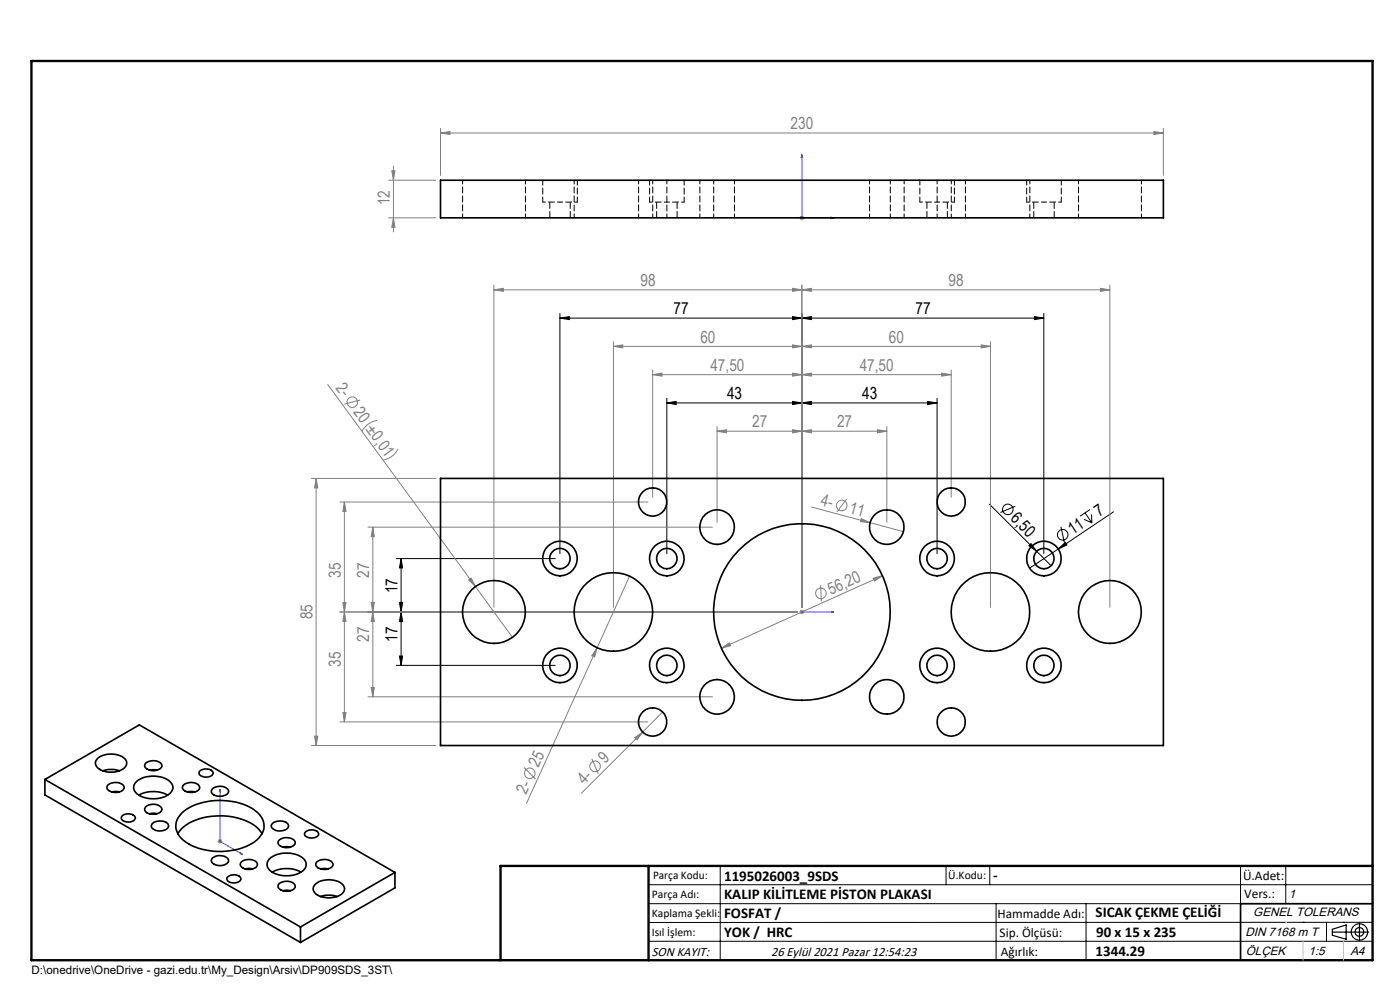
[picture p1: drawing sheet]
<svg xmlns="http://www.w3.org/2000/svg" width="297mm" height="210mm" viewBox="0 0 297 210" stroke-linecap="round" stroke-linejoin="round" font-family="sans-serif">
<g fill="none" stroke="#808080" stroke-width=".21">
<path d="M82.4 38.2h10.1M83.1 36.2h.7l-.3 2zM83.5 35.2v14M93.5 28.2l2-.3v.6zM93.5 27.2v10M93.5 28.2h153.3M244.8 27.9l2 .3-2 .3zM246.8 27.2v10M82.4 46.2h10.1M83.5 46.2l.3 2h-.7zM169.6 46.2h1M169.8 45.9l.7 .7"/>
<path d="M170.1 45.7v1M170.5 45.9l-.7 .7M104.8 61.5l2-.3v.6zM104.8 60.5v68.3M104.8 61.5h130.6M130.1 73.5l2-.3v.6zM130.1 72.5v56.3M130.1 73.5h80M138.5 79.5l1.9-.3v.6zM138.5 78.5v27M138.5 79.5h63.3M168.1 73.2l2 .3-2 .3z"/>
<path d="M168.1 61.2l2 .3-2 .3zM168.1 79.2l2 .3-2 .3zM170.1 73.5l2-.3v.6zM170.1 61.5l2-.3v.6zM170.1 79.5l2-.3v.6zM170.1 60.5v68.3M199.8 79.2l2 .3-2 .3zM201.8 78.5v27M208.1 73.2l2 .3-2 .3zM210.1 72.5v56.3M233.5 61.2l1.9 .3-1.9 .3zM235.4 60.5v68.3"/>
<path d="M69.5 81.6l39.2 53.6M76.4 84.9l-3.3 .8M80 89.2a4.4 4.4 0 0 0-3.2 2.3M84.5 95.2a4.6 4.6 0 0 1-3.3 2.4M152.1 91.5l2-.4v.7zM152.1 90.5v20.3M152.1 91.5h36M168.1 91.1l2 .4-2 .3zM170.1 91.5l2-.4v.7zM186.1 91.1l2 .4-2 .3zM188.1 90.5v20.3M66.1 101.5h26.4"/>
<path d="M67.1 101.5v56.6M67.1 101.5l.3 2h-.7zM72.1 106.5h65.3M73.1 106.5l.3 2h-.7zM73.1 106.5v46.6M78.1 111.8h73M79.1 111.8v36M79.1 111.8l.3 2h-.7zM172.2 107.6l12.4 3.3M179.6 105.9l-2 2.7M182.7 110l1.9 .9-2-.2zM184.6 110.9l7.1 1.9"/>
<path d="M72.1 129.8h97M72.7 127.8h.7l-.3 2zM73.1 129.8l.3 2h-.7zM78.7 127.8h.7l-.3 2zM79.1 129.8l.3 2h-.7zM99.4 123l.5-.4 1 1.8zM126.7 137.4l-.5 2-.6-.3zM126.7 137.4l-15 33M133.6 122.2l-6.9 15.2M153 137.5l1.7-1.1 .3 .6zM169.6 129.8h1M169.8 129.5l.7 .7"/>
<path d="M170.1 129.3v1M170.5 129.5l-.7 .7M174.1 124.1l.1 3.5M185.2 122.7l2-.6-1.7 1.2zM187.2 122.1l-34.2 15.4M66.1 158.1h26.4M66.7 156.2h.7l-.3 1.9zM72.1 153.1h65.3M72.7 151.2h.7l-.3 1.9zM78.1 147.8h73M78.7 145.8h.7l-.3 2zM134.7 156.4l1.6-1.1-1.2 1.6z"/>
<path d="M136.3 155.3l-13 13M140.6 151l-4.3 4.3M46.1 178.5h1.1M46.3 178.1l.7 .7M46.7 178v1M47 178.1l-.7 .7M111.2 162.8l2.4 2.5M125.6 161l1.3 3.1"/>
<circle cx="74.7" cy="85.3" r="1.12"/>
<circle cx="178.6" cy="107.2" r="1.12"/>
<circle cx="174.2" cy="125.9" r="1.12"/>
<circle cx="112.4" cy="164" r="1.12"/>
<circle cx="126.2" cy="162.5" r="1.12"/>
</g>
<g fill="none" stroke="#000" stroke-width=".21">
<path d="M118.8 67.5l2-.3v.6zM118.8 66.5v51M118.8 67.5h102.6M168.1 67.2l2 .3-2 .3zM170.1 67.5l2-.3v.6zM170.1 66.5v62.3M219.5 67.2l1.9 .3-1.9 .3zM221.4 66.5v51M141.5 85.5l1.9-.3v.6zM141.5 84.5v33M141.5 85.5h57.3M168.1 85.2l2 .3-2 .3z"/>
<path d="M170.1 85.5l2-.3v.6zM196.8 85.2l2 .3-2 .3zM198.8 84.5v33M84.1 118.5h33.7M85.1 118.5l.3 2h-.7zM85.1 118.5v22.6M209.9 107l13.1 13M215.4 107.4l-3.2 1.3M218.7 115.3l1.2 1.6-1.6-1.1zM224.5 116.4l1.5-1.3 .3 .5zM224.5 116.4l-6.1 4.1M225.1 111.8l.7 3.3"/>
<path d="M230 110.2l1.6 .7M230.2 108.8l1.4 2.1M231.2 108.1l-2.1 1.4M231.6 109.1v1.8M236.2 108.6l-11.7 7.8M84.1 129.8h45M84.7 127.8h.7l-.3 2zM84.7 139.2h.7l-.3 1.9zM85.1 129.8l.3 2h-.7zM84.1 141.1h33.7M137.6 187.7h153.6M137.6 191.7h153.6"/>
<path d="M137.6 199.7h153.6M152.8 183.7v20M200.7 183.7v4M210 183.7v4M211.3 191.7v12M230.4 191.7v12M263.2 183.7v20M272.8 183.7v8M276.4 195.6h.1M281.4 195.6v4.1M285 195.6h.1M291.2 195.6l-153.6 .1"/>
<circle cx="213.8" cy="108.1" r="1.13"/>
<circle cx="225.5" cy="113.5" r="1.12"/>
</g>
<g fill="none" stroke="#000" stroke-width=".25">
<path d="M282.6 197.7h7.8M282.6 197.1l3-.9v3l-3-.8zM288.4 195.8v3.8M106.2 203.7h185"/>
<circle cx="288.4" cy="197.7" r="1.74"/>
<circle cx="288.4" cy="197.7" r=".93"/>
</g>
<path d="M170.1 32.7l.2 .7h-.3zM170.1 32.7v13.5h6.8M176.2 46.1l.7 .1-.7 .2zM170 129.8h.3zM170.1 129.8h.1M170.1 129.8h6.8M176.9 129.8h-.7h.7M46.7 167.4v11.1l4.7 2.7M46.7 167.4l.1 .6-.3-.1zM51 180.8l.4 .4-.4-.1z" fill="none" stroke="#00f" stroke-width=".21"/>
<path d="M291.2 191.7h-28v12" fill="none" stroke="#000" stroke-width=".35"/>
<path d="M6.7 12.9h284.5v190.8h-284.5zM137.6 183.7v20M291.2 183.7h-185v20" fill="none" stroke="#000" stroke-width=".5"/>
<path d="M276.4 199.7v4M285 199.7v4" fill="none" stroke="#c0c0c0" stroke-width=".21"/>
<path d="M272.8 195.6h.1" fill="none" stroke="#c0c0c0" stroke-width=".25"/>
<g fill="#00f">
<path d="M176.2 129.8h.7zM170 129.8h.3z"/>
<path d="M51 180.8l.4 .4-.4-.1zM46.7 167.4l.1 .6-.3-.1z"/>
<path d="M176.2 46.1l.7 .1-.7 .2zM170.1 32.7l.2 .7h-.3z"/>
</g>
<g fill="#000">
<path d="M218.7 115.3l1.2 1.6-1.6-1.1zM224.5 116.4l1.5-1.3 .3 .5z"/>
<path d="M168.1 85.2l2 .3-2 .3zM141.5 85.5l1.9-.3v.6zM168.1 67.2l2 .3-2 .3zM118.8 67.5l2-.3v.6z"/>
<path d="M170.1 85.5l2-.3v.6zM196.8 85.2l2 .3-2 .3zM170.1 67.5l2-.3v.6zM219.5 67.2l1.9 .3-1.9 .3z"/>
<path d="M84.7 127.8h.7l-.3 2zM85.1 118.5l.3 2h-.7z"/>
<path d="M85.1 129.8l.3 2h-.7zM84.7 139.2h.7l-.3 1.9z"/>
</g>
<g fill="#808080">
<path d="M99.4 123l.5-.4 1 1.8z"/>
<path d="M182.7 110l1.9 .9-2-.2z"/>
<path d="M134.7 156.4l1.6-1.1-1.2 1.6z"/>
<path d="M126.7 137.4l-.5 2-.6-.3z"/>
<path d="M168.1 73.2l2 .3-2 .3zM130.1 73.5l2-.3v.6zM168.1 91.1l2 .4-2 .3zM152.1 91.5l2-.4v.7zM168.1 61.2l2 .3-2 .3zM104.8 61.5l2-.3v.6zM168.1 79.2l2 .3-2 .3zM138.5 79.5l1.9-.3v.6z"/>
<path d="M170.1 91.5l2-.4v.7zM186.1 91.1l2 .4-2 .3zM170.1 73.5l2-.3v.6zM208.1 73.2l2 .3-2 .3zM170.1 61.5l2-.3v.6zM233.5 61.2l1.9 .3-1.9 .3zM170.1 79.5l2-.3v.6zM199.8 79.2l2 .3-2 .3zM93.5 28.2l2-.3v.6zM244.8 27.9l2 .3-2 .3z"/>
<path d="M153 137.5l2-.5-.3-.6zM185.2 122.7l.3 .6 1.7-1.2z"/>
<path d="M78.7 127.8h.7l-.3 2zM79.1 111.8l.3 2h-.7zM72.7 127.8h.7l-.3 2zM73.1 106.5l.3 2h-.7z"/>
<path d="M67.1 101.5l.3 2h-.7zM66.7 156.2h.7l-.3 1.9zM79.1 129.8l.3 2h-.7zM78.7 145.8h.7l-.3 2zM73.1 129.8l.3 2h-.7zM72.7 151.2h.7l-.3 1.9zM83.1 36.2h.7l-.3 2zM83.5 46.2l.3 2h-.7z"/>
</g>
<g fill="none" stroke="#000" stroke-width=".35">
<path d="M93.5 38.2h153.3v8h-153.3zM93.5 101.5h153.3v56.6h-153.3zM9.5 165.3l54.2 31.3M9.5 165.3l20.1-11.5 54.2 31.3M9.5 165.3v3.3l54.2 31.3M20.8 160.8a4.8 4.8 0 0 1 5.7 .2 1.39 1.39 0 0 1-.6 2.2 4.7 4.7 0 0 1-5.3-.5l-.2-.3a1.32 1.32 0 0 1 .4-1.6zM21.8 163.5a5.7 5.7 0 0 1 3.5 0M22.9 166.5a2.5 2.5 0 0 1 3.4 .3 1.11 1.11 0 0 1-1.3 1.3 2.15 2.15 0 0 1-2.3-.9zM23.7 168h1.6M25.9 173.1a1.91 1.91 0 0 1 2.8 .4 1.74 1.74 0 0 1-2.8 .4 .56 .56 0 0 1 0-.8zM28.9 165.9a5.9 5.9 0 0 1 7.3 0 1.66 1.66 0 0 1-.7 2.8 5.8 5.8 0 0 1-6.9-.8l-.2-.3a1.57 1.57 0 0 1 .5-1.7zM29.5 168.7a6.6 6.6 0 0 1 6.1 0"/>
<path d="M30.9 171.2a2.45 2.45 0 0 1 3.4 .2 1.11 1.11 0 0 1-1.2 1.3 2.03 2.03 0 0 1-2.4-.9zM30.9 161.9a2.5 2.5 0 0 1 3.4 .3 1.11 1.11 0 0 1-1.2 1.2 2.15 2.15 0 0 1-2.4-.8zM31.7 172.6h1.6M31.7 163.4h1.6M32.2 174.8a2.56 2.56 0 0 1 3.5 0 1.17 1.17 0 0 1-1.4 1.4 1.79 1.79 0 0 1-2.2-1zM37.7 176.8a9 9 0 0 1 7.1-3.6 13.1 13.1 0 0 1 9.8 2.4l1 1.2M38.6 172.5a13.4 13.4 0 0 1 11.4-2.4 8 8 0 0 1 5.7 3.7 3.8 3.8 0 0 1-1.7 4.8 14.1 14.1 0 0 1-14.6 0 3.7 3.7 0 0 1-.8-6.1zM38.9 166.5a2.46 2.46 0 0 1 3.4 .3 .92 .92 0 0 1-.9 1.1 2.3 2.3 0 0 1-2.7-.7zM39.7 168h1.6M42.3 163.6a1.95 1.95 0 0 1 2.9 .3 1.74 1.74 0 0 1-2.8 .5 .6 .6 0 0 1-.1-.8zM45 167.3a2.45 2.45 0 0 1 3.4 .3 1.11 1.11 0 0 1-1.2 1.3 2.03 2.03 0 0 1-2.4-.9zM57.9 174.6a2.61 2.61 0 0 1 3.2 .2 .96 .96 0 0 1-1 1.4 2.01 2.01 0 0 1-2.6-1z"/>
<path d="M59.2 178.2a2.5 2.5 0 0 1 3.4 .3 1.31 1.31 0 0 1-1.6 1.3 1.6 1.6 0 0 1-2-1.2zM60 179.7h1.6M64.9 176.4a1.85 1.85 0 0 1 2.7 .4 1.56 1.56 0 0 1-2.3 .9 .71 .71 0 0 1-.6-.5 .71 .71 0 0 1 .2-.8zM45 182a2.5 2.5 0 0 1 3.4 .3 1.31 1.31 0 0 1-1.6 1.3 1.6 1.6 0 0 1-2-1.2zM48.2 186.1a1.91 1.91 0 0 1 2.9 .3 1.62 1.62 0 0 1-2.3 .8l-.6-.5zM51.2 182.8a2.5 2.5 0 0 1 3.4 .3v.2a1.83 1.83 0 0 1-2.5 1.1 .98 .98 0 0 1-.9-.5 .98 .98 0 0 1 0-1.1zM52 184.3h1.6M57.1 182.2a6 6 0 0 1 7.4 0 1.72 1.72 0 0 1-.8 2.9 5.8 5.8 0 0 1-6.8-.9l-.2-.3a1.63 1.63 0 0 1 .4-1.7zM57.7 185a6.6 6.6 0 0 1 6.2 0M59.2 187.5a2.5 2.5 0 0 1 3.4 .2 1.11 1.11 0 0 1-1.3 1.3 2.09 2.09 0 0 1-2.3-.9zM60 188.9h1.6M63.7 196.6v3.3"/>
<path d="M66.8 187.7a4.7 4.7 0 0 1 5.9 0 1.37 1.37 0 0 1-.6 2.2 4.9 4.9 0 0 1-5.3-.5l-.2-.3a1.15 1.15 0 0 1 .2-1.4zM67.2 182.8a2.5 2.5 0 0 1 3.4 .3 1.11 1.11 0 0 1-1.2 1.3 2.15 2.15 0 0 1-2.4-.9zM68 190.2a5.7 5.7 0 0 1 3.5 0M68 184.3h1.6M83.8 185.1l-20.1 11.5M83.8 185.1v3.2l-20.1 11.6"/>
<circle cx="118.8" cy="118.5" r="3.7"/>
<circle cx="118.8" cy="118.5" r="2.16"/>
<circle cx="138.5" cy="106.5" r="2.99"/>
<circle cx="141.5" cy="118.5" r="3.7"/>
<circle cx="141.5" cy="118.5" r="2.17"/>
<circle cx="152.1" cy="111.8" r="3.7"/>
<circle cx="188.1" cy="111.8" r="3.7"/>
<circle cx="198.8" cy="118.5" r="3.7"/>
<circle cx="198.8" cy="118.5" r="2.16"/>
<circle cx="201.8" cy="106.5" r="3"/>
<circle cx="221.4" cy="118.5" r="3.7"/>
<circle cx="221.5" cy="118.5" r="2.16"/>
<circle cx="104.8" cy="129.8" r="6.7"/>
<circle cx="130.1" cy="129.8" r="8.3"/>
<circle cx="170.1" cy="129.8" r="18.7"/>
<circle cx="210.1" cy="129.8" r="8.3"/>
<circle cx="235.5" cy="129.8" r="6.7"/>
<circle cx="118.8" cy="141.2" r="2.17"/>
<circle cx="118.8" cy="141.1" r="3.7"/>
<circle cx="138.5" cy="153.1" r="3"/>
<circle cx="141.5" cy="141.1" r="3.7"/>
<circle cx="141.5" cy="141.1" r="2.18"/>
<circle cx="152.1" cy="147.8" r="3.7"/>
<circle cx="188.1" cy="147.8" r="3.7"/>
<circle cx="198.8" cy="141.2" r="2.17"/>
<circle cx="198.8" cy="141.1" r="3.7"/>
<circle cx="201.8" cy="153.1" r="3"/>
<circle cx="221.4" cy="141.2" r="2.17"/>
<circle cx="221.4" cy="141.1" r="3.7"/>
</g>
<path d="M115.1 42.9h3.7M118.8 42.9h3.7M137.8 42.9h3.7M141.5 42.9h3.6M195.1 42.9h3.7M198.8 42.9h3.7M217.8 42.9h3.7M221.5 42.9h3.6" fill="none" stroke="#000" stroke-width=".21" stroke-dasharray="1.3 .6" stroke-dashoffset=".7"/>
<g fill="none" stroke="#000" stroke-width=".21" stroke-dasharray="1.3 .6" stroke-dashoffset=".4">
<path d="M98.1 38.2v8M121.8 38.2v8M135.5 38.2v8M148.5 38.2v8M151.4 38.2v8M184.5 38.2v8M198.8 38.2v8M201.8 38.2v8M228.8 38.2v8M111.5 46.2v-8M138.5 46.2v-8M141.5 46.2v-8"/>
<path d="M155.8 46.2v-8M188.9 46.2v-8M191.8 46.2v-8M204.8 46.2v-8M218.5 46.2v-8M242.1 46.2v-8"/>
</g>
<path d="M115.1 38.2v4.7M137.8 38.2v4.7M195.1 38.2v4.7M217.8 38.2v4.7M122.5 42.9v-4.7M145.1 42.9v-4.7M202.5 42.9v-4.7M225.1 42.9v-4.7" fill="none" stroke="#000" stroke-width=".21" stroke-dasharray="1.3 .6" stroke-dashoffset=".2"/>
<path d="M116.6 42.9v3.3M121 46.2v-3.3M139.3 42.9v3.3M143.6 46.2v-3.3M196.6 42.9v3.3M201 46.2v-3.3M219.3 42.9v3.3M223.6 46.2v-3.3" fill="none" stroke="#000" stroke-width=".21" stroke-dasharray="1.3 .6" stroke-dashoffset="-.1"/>
<g font-size="3.5" fill="#808080">
<text x="167.7" y="27.4">230</text>
<text x="82.7" y="43.5" transform="rotate(-90 82.7 43.5)">12</text>
<text x="135.9" y="60.7">98</text>
<text x="201.2" y="60.7">98</text>
<text x="148.6" y="72.7">60</text>
<text x="188.6" y="72.7">60</text>
<text x="71.1" y="82.3" transform="rotate(54 71.1 82.3)">2-</text>
<text x="150.7" y="78.7">47,50</text>
<text x="182.4" y="78.7">47,50</text>
<text x="74.9" y="87.5" transform="rotate(54 74.9 87.5)">20 ±0,01</text>
<text x="159.6" y="90.7">27</text>
<text x="177.6" y="90.7">27</text>
<text x="173.9" y="107.2" transform="rotate(15 173.9 107.2)">4-</text>
<text x="180" y="108.8" transform="rotate(15 180 108.8)">11</text>
<text x="72.3" y="122.6" transform="rotate(-90 72.3 122.6)">35</text>
<text x="78.3" y="122.6" transform="rotate(-90 78.3 122.6)">27</text>
<text x="66.3" y="131.4" transform="rotate(-90 66.3 131.4)">85</text>
<text x="176.3" y="126.2" transform="rotate(-24 176.3 126.2)">56,20</text>
<text x="78.3" y="136.1" transform="rotate(-90 78.3 136.1)">27</text>
<text x="72.3" y="141.5" transform="rotate(-90 72.3 141.5)">35</text>
<text x="114.3" y="162.9" transform="rotate(-66 114.3 162.9)">25</text>
<text x="123.9" y="166.6" transform="rotate(-45 123.9 166.6)">4-</text>
<text x="128.4" y="162.1" transform="rotate(-45 128.4 162.1)">9</text>
<text x="111.6" y="168.6" transform="rotate(-66 111.6 168.6)">2-</text>
</g>
<g font-size="3.5">
<text x="142.9" y="66.7">77</text>
<text x="194.2" y="66.7">77</text>
<text x="154.2" y="84.7">43</text>
<text x="182.9" y="84.7">43</text>
<text x="214.2" y="110.1" transform="rotate(45 214.2 110.1)">6,50</text>
<text x="227.6" y="113.4" transform="rotate(-34 227.6 113.4)">11</text>
<text x="233.2" y="109.7" transform="rotate(-34 233.2 109.7)">7</text>
<text x="84.3" y="125.8" transform="rotate(-90 84.3 125.8)">17</text>
<text x="84.3" y="136.1" transform="rotate(-90 84.3 136.1)">17</text>
</g>
<g font-size="3.2">
<text x="153.6" y="186.8">1195026003_9SDS</text>
<text x="153.6" y="190.8">KALIP KİLİTLEME PİSTON PLAKASI</text>
<text x="210.7" y="186.6">-</text>
<text x="153.6" y="194.8">FOSFAT /</text>
<text x="232.4" y="194.5">SICAK ÇEKME ÇELİĞİ</text>
<text x="153.6" y="198.8">YOK / HRC</text>
<text x="232.4" y="202.8">1344.29</text>
<text x="232.5" y="198.8">90 x 15 x 235</text>
</g>
<g font-size="2.8">
<text x="263.7" y="186.7">Ü.Adet:</text>
<text x="263.9" y="190.5">Vers.:</text>
<text x="211.6" y="194.8">Hammadde Adı:</text>
<text x="138.3" y="202.8">SON KAYIT:</text>
<text x="163.6" y="202.8">26 Eylül 2021 Pazar 12:54:23</text>
<text x="212.1" y="198.7">Sip. Ölçüsü:</text>
<text x="212.3" y="202.7">Ağırlık:</text>
</g>
<g font-size="2.6">
<text x="273.4" y="190.4">1</text>
<text x="265.9" y="194.4">GENEL TOLERANS</text>
<text x="264.2" y="198.5">DIN 7168 m T</text>
<text x="264.3" y="202.6">ÖLÇEK</text>
<text x="277.6" y="202.6">1:5</text>
<text x="286.5" y="202.6">A4</text>
</g>
<g font-size="2.5">
<text x="138.3" y="190.5">Parça Adı:</text>
<text x="138.5" y="186.5">Parça Kodu:</text>
<text x="201.2" y="186.5">Ü.Kodu:</text>
<text x="138.3" y="194.5">Kaplama Şekli:</text>
<text x="138.3" y="198.6">Isıl İşlem:</text>
<text x="6.7" y="206.7">D:\onedrive\OneDrive - gazi.edu.tr\My_Design\Arsiv\DP909SDS_3ST\</text>
</g>
</svg>
